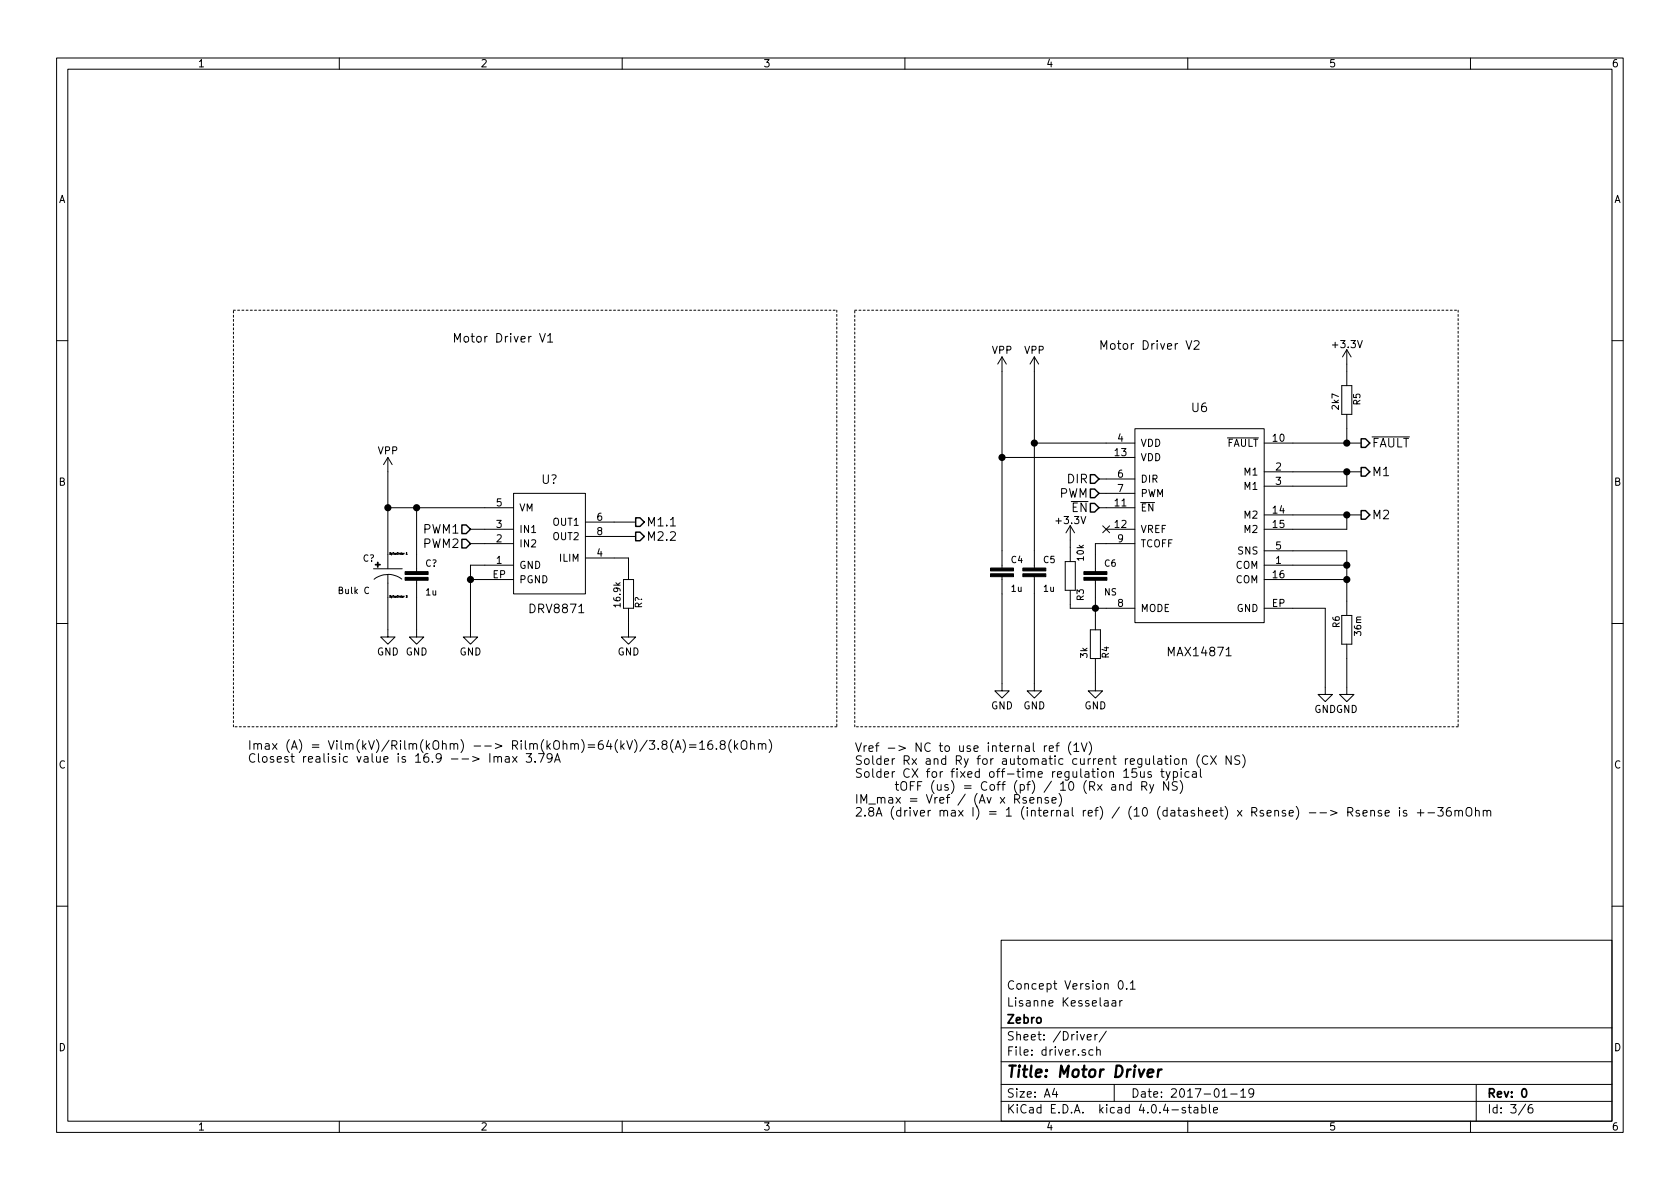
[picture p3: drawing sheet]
<svg xmlns="http://www.w3.org/2000/svg" width="297mm" height="210mm" viewBox="0 0 297 210" stroke-linecap="round" stroke-linejoin="round" font-family="sans-serif">
<g fill="none" stroke="#000" stroke-width=".18">
<path d="M10 10.3h277v189.9h-277zM12 12.2h273v186.1h-273zM60 10.3v1.9M110 10.3v1.9M160 10.3v1.9M210 10.3v1.9M260 10.3v1.9M95.4 59l.5 1.5 .5-1.5M96.8 59.4l.5-.4v1.5M10 60.2h2M96.8 60.5h.9M177.2 63.1v37.4"/>
<path d="M177.2 63.1l-.8 1.3M177.2 63.1l.7 1.3M182.9 63.1v37.4M182.9 63.1l-.8 1.3M182.9 63.1l.7 1.3M182.9 78.4h17.8M200.7 75.8h22.8v34.3h-22.8zM209.7 60.2l.5 1.6 .5-1.6M211.1 60.4l.3-.2h.3l.2 .2 .1 .3-.1 .2-.8 .9h.9M217 77.4h5.5M223.5 78.4h17.2M237.2 68.2h1.8v5.1h-1.8z"/>
<path d="M238.1 61.8v6.4M238.1 73.3v5.1M238.1 61.8l-.7 1.3M238.1 61.8l.8 1.3M242.6 77.3h6.6M285 60.2h2M68.6 89.8h22.2M68.6 80.9l-.8 1.3M68.6 80.9v19.7M68.6 80.9l.7 1.3M71.8 97.8l.1-.1v.3M71.8 98h.2"/>
<path d="M73.7 89.8v11.3M83.2 96.1h7.6M83.2 93.6h7.6M90.8 87.2h12.7v17.8h-12.7zM90.8 99.9h-7.6v12.7h1.3l-1.3 1.3-1.3-1.3h1.3M103.5 98.7h7.6v3.8M103.5 92.3h8.9M103.5 94.9h8.9M118.5 93h.9M177.2 80.9h23.5M188.3 99.3h1.8v5.1h-1.8zM189.2 93v6.3"/>
<path d="M189.2 93l-.7 1.2M189.2 93l.8 1.2M194.3 84.7h6.4M194.3 87.2h6.4M194.3 89.8h6.4M195 93l1.2 1.2M195.6 93.6h5.1M196.2 93l-1.2 1.2M200.7 96.1h-7v5M223.5 97.4h14.6v11.4M223.5 99.9h14.6M223.5 83.4h17.2"/>
<path d="M223.5 91.1h17.2M238.1 83.4v2.6h-14.6M238.1 91.1v2.5h-14.6M10 110.3h2M66 100.6h5.1M68.6 101.6v11h1.2l-1.2 1.3-1.3-1.3h1.3M68.6 101.6a4 4 0 0 0-2.5 .8M68.6 101.6a4.3 4.3 0 0 1 2.4 .8M71.8 105.4h.2l-.2 .2h.2M73.7 102.6v10h1.2l-1.2 1.3-1.3-1.3h1.3M83.2 102.5h7.6M110.2 102.5h1.8v5.1h-1.8z"/>
<path d="M111.1 107.6v5h1.3l-1.3 1.3-1.2-1.3h1.2M177.2 102v20.2h1.2l-1.2 1.2-1.3-1.2h1.3M182.9 102v20.2h1.2l-1.2 1.2-1.3-1.2h1.3M189.2 104.4v3.2h11.5M192.8 111.4h1.8v5.1h-1.8zM193.7 116.5v5.7h1.2l-1.2 1.2-1.3-1.2h1.3M193.7 102.6v8.8M216.8 116h.9M223.5 107.6h10.8v15.2h-1.3l1.3 1.3 1.3-1.3h-1.3M223.5 102.5h14.6M237.2 108.8h1.8v5.1h-1.8zM238.1 113.9v8.9h-1.2l1.2 1.3 1.3-1.3h-1.3"/>
<path d="M285 110.3h2M86.6 133.3v1.5M87.4 133.9a.36 .36 0 0 1 .6 .1v.8M87.4 133.8v1M88 134a.35 .35 0 0 1 .3-.2 .35 .35 0 0 1 .4 .2v.8M89.4 133.9h.6v.9M90 134.1l-.5 .1a.3 .3 0 0 0-.2 .3 .3 .3 0 0 0 .2 .3l.5-.1M90.6 133.8l.8 1M91.4 133.8l-.8 1M93 133.3h1l-.5 .6h.3l.2 .2-.1 .5-.2 .2h-.5l-.2-.2M94.6 134.6v.2M95.2 133.3h1l-.6 1.5"/>
<path d="M97.6 133.9l-.3 .3-.4-.1-.2-.2 .1-.5a.48 .48 0 0 1 .7 0 1 1 0 0 1-.3 1.4h-.3M98 134.8l.6-1.5 .5 1.5M98.2 134.4h.7M116.4 132.4v.1M117.3 131.6l-.3-.3 .1-.2a.48 .48 0 0 1 .8 0v.2l-.1 .3-.7 .2v.6a.48 .48 0 0 0 .8-.2v-.3l-.3-.3M119 130.8a1.75 1.75 0 0 0 0 2.3M119.4 132.5l.5-1.5 .5 1.5M119.5 132.1h.7M120.8 130.8a1.75 1.75 0 0 1 0 2.3M121.9 131.7h1.2M121.9 132.2h1.2M123.7 131.4l.5-.4v1.5"/>
<path d="M123.7 132.5h.9M125.9 131a.62 .62 0 0 0-.8 .6l.1 .8a.48 .48 0 0 0 .8-.2v-.5a.48 .48 0 0 0-.9 .1M126.7 132.4v.1M127.6 131.6l-.3-.3 .1-.2a.48 .48 0 0 1 .7 0l.1 .2-.1 .3-.7 .2v.6a.48 .48 0 0 0 .8-.2v-.3l-.3-.3M129.3 130.8a1.75 1.75 0 0 0 0 2.3M129.9 131v1.5M130 131.9l.5 .6M130.5 131.5l-.6 .6M131.1 131.2a.5 .5 0 0 1 .6-.2 .5 .5 0 0 1 .4 .5l-.1 .8a.53 .53 0 0 1-.6 .2 .53 .53 0 0 1-.4-.5zM132.7 131.6h.1a.36 .36 0 0 1 .6 .1v.8M132.7 131v1.5M134.1 131.6h.1a.36 .36 0 0 1 .5 .1v.8"/>
<path d="M134.1 131.5v1M134.7 131.7a.35 .35 0 0 1 .4-.2 .35 .35 0 0 1 .3 .2v.8M136 130.8a1.75 1.75 0 0 1 0 2.3M184.7 131.9v1M185.1 131.9h-.3l-.1 .3M185.5 132.4l.8-.2-.1-.3h-.4l-.3 .2 .1 .7h.6M186.7 131.9h.6M187.3 131.4h-.3l-.1 .2v1.3M189.4 131.2a1.75 1.75 0 0 0 0 2.3M189.9 131.8l.4-.4v1.5M189.9 132.9h.9M191.2 131.4l.5 1.5 .5-1.5"/>
<path d="M192.6 131.2a1.75 1.75 0 0 1 0 2.3M194.1 138.7l.7 1M194.8 138.7l-.7 1M196.6 138.8h.6l.1 .9M197.3 139.1l-.6 .1a.3 .3 0 0 0-.2 .3 .3 .3 0 0 0 .2 .2h.6M198 138.9v-.1a.36 .36 0 0 1 .6 .2v.7M198 138.7v1M198.7 136.4l.4-.5v1.6M198.7 137.5h.9M200 138.8a.48 .48 0 0 0-.7 .1v.7a.48 .48 0 0 0 .7 .1M200 138.2v1.5M200.9 135.9h-.7l-.1 .8 .3-.2 .5 .1 .1 .2v.4l-.3 .3h-.3l-.3-.2"/>
<path d="M201.7 136.4v.9a.38 .38 0 0 0 .6 0M201.9 139h.7l.2-.3-.1-.3-.2-.2h-.6v1.5M202.3 139l.5 .7M202.3 136.4v1.1M203.3 138.7l.3 1M203.5 136.5l-.3-.1-.3 .3 .1 .2 .5 .1v.4h-.6M204 138.7l-.5 1.4-.2 .2M205.4 135.9v1.4l.4 .2M206.2 136.4l.3 1.1M206.6 138.2v1.5l-.9-1.5v1.5M206.9 136.4l-.5 1.4-.2 .2M207 133.6v.2"/>
<path d="M207 134.2v1M207.5 136.5a.48 .48 0 0 1 .6 .1v.7a.48 .48 0 0 1-.6 .1M207.5 136.4v1.6M207.7 134.3l.2-.1 .5 .1 .1 .6-.2 .2-.4 .1-.2-.2zM208.2 138.3a.62 .62 0 0 0-.9 .1v.4l.8 .4v.4a.62 .62 0 0 1-.8 .1M208.7 138a1.75 1.75 0 0 1 0 2.3M208.8 135.9v.2M208.8 136.4v1.1M209.1 134.3l.1-.1a.36 .36 0 0 1 .6 .2v.8M209.1 134.2v1M210.2 136.5a.48 .48 0 0 0-.6 .1v.7a.48 .48 0 0 0 .6 .1M210.9 136.5h.6v1"/>
<path d="M211.5 136.8l-.5 .1a.3 .3 0 0 0-.2 .3 .3 .3 0 0 0 .2 .3l.5-.1M212.1 133.4a1.75 1.75 0 0 0 0 2.4M212.2 135.9v1.4l.3 .2M213.5 133.8a.62 .62 0 0 0-.7 0 .62 .62 0 0 0-.2 .7 .58 .58 0 0 0 .3 .6 .58 .58 0 0 0 .6-.1M214 133.6l1.1 1.6M215.1 133.6l-1.1 1.6M217.7 133.6v1.6l-.9-1.6v1.6M219.2 133.7a.62 .62 0 0 0-.8 .1v.4l.7 .4v.4a.62 .62 0 0 1-.8 .1M219.7 133.4a1.75 1.75 0 0 1 0 2.4M181.4 141.1l-.3-.1-.3 .2 .1 .2 .5 .2v.4h-.6M182.1 141.5l.7-.1v-.3l-.5-.1-.2 .2 .1 .8h.6M183.5 141.2v-.1a.36 .36 0 0 1 .6 .1v.8"/>
<path d="M183.5 141v1M185.3 141.1l-.3-.1-.2 .2v.2l.5 .2v.4h-.5M186 141.5l.7-.1v-.3l-.5-.1-.2 .2 .1 .8h.6M187.2 140.3a1.75 1.75 0 0 1 0 2.3M235.3 143.3l1.1 .4-1.1 .5M238.3 143.6l.7-.1 .2-.2-.1-.4-.2-.1h-.6v1.5M238.7 143.6l.5 .7M240.3 143.4l-.3-.1-.2 .2v.2l.5 .2v.3h-.5M241 143.8l.7-.1v-.3l-.5-.1-.2 .2 .1 .7h.6M242.4 143.5v-.1a.36 .36 0 0 1 .6 .1v.8M242.4 143.3v1M244.2 143.4l-.3-.1-.2 .2v.2l.5 .2v.3h-.5"/>
<path d="M244.9 143.8l.7-.1v-.3l-.5-.1-.2 .2 .1 .7h.6M247.4 142.8v.1M247.4 143.3v1M248.7 143.4l-.4-.1-.2 .2 .1 .2 .5 .2v.3h-.6M250.6 143.7h1.2M251.2 143.1v1.2M252.5 143.7h1.1M254.2 142.8h1l-.5 .6 .3 .1 .2 .2-.1 .5-.2 .1h-.5l-.2-.1M256.5 142.8a.62 .62 0 0 0-.8 .7l.1 .7a.48 .48 0 0 0 .8-.2l-.1-.5a.48 .48 0 0 0-.8 .2M257.3 143.5v-.1a.36 .36 0 0 1 .6 .1v.8M257.3 143.3v1M257.9 143.5a.35 .35 0 0 1 .3-.2 .35 .35 0 0 1 .4 .2v.8"/>
<path d="M259.3 143a.5 .5 0 0 1 .6-.2 .5 .5 0 0 1 .3 .5v.8a.53 .53 0 0 1-.6 .2 .53 .53 0 0 1-.4-.5zM260.9 143.5l.1-.1a.36 .36 0 0 1 .5 .1v.8M260.9 142.8v1.5M262.3 143.5v-.1a.36 .36 0 0 1 .6 .1v.8M262.3 143.3v1M262.9 143.5a.35 .35 0 0 1 .3-.2 .35 .35 0 0 1 .4 .2v.8M10 160.2h2M177 166.3h108v32h-108zM195.3 177h.6v.9M195.9 177.3l-.4 .1-.3 .2 .3 .3 .4-.1M196.6 177h.6l.1 .9M197.3 177.3l-.5 .1-.2 .2 .2 .3 .5-.1"/>
<path d="M197.9 173.6l.2-.2a.81 .81 0 0 1 .6 .6 .81 .81 0 0 1-.3 .8l-.2 .1a.79 .79 0 0 1-.3-1.3zM198 176.9v1M198.4 176.9l-.4 .3M199.2 174.8v.1M199.8 173.9l.5-.5v1.5M199.8 174.9h.9M285 160.2h2M60 198.3v1.9M110 198.3v1.9M160 198.3v1.9M177 194.8h108M177 191.8h108"/>
<path d="M177 187.8h108M177 181.8h108M186.4 192.5l-.3 1h.9M186.8 193v1M192.2 183.4l.7-.1v-.3l-.4-.1-.3 .2 .1 .7h.6M193.2 185.7l-.4-.1-.3 .3 .1 .6 .2 .1 .4-.1M193.6 182.9v1M193.9 185.7l.2-.1 .4 .1v.9M193.9 185.1v1.5M194 182.9l-.4 .3M195.6 182.3l-1.3 2M197 191.8v3"/>
<path d="M209.6 195.9a.37 .37 0 0 0-.6 .1l.1 .3 .5 .1 .1 .1-.3 .3-.4-.1M210 198.3v1.9M210.1 195.8h.5M210.3 195.3v1.3l.3 .2M211.2 195.9h.5l.1 .9M211.8 196.2l-.5 .1-.2 .2 .2 .3 .5-.1M212.5 195.9l.4-.1 .3 .3-.1 .6h-.6M212.5 195.3v1.5M213.8 195.3v1.3l.2 .2M214.6 196.3l.7-.1-.1-.3-.4-.1-.2 .2v.7h.6M216.1 194h.9M217.6 193.5h1.1"/>
<path d="M219.4 193l.4-.5v1.5M219.4 194h.8M221.7 193.2l-.3 .3h-.3l-.3-.3v-.4l.2-.2 .4-.1 .2 .2a1.19 1.19 0 0 1-.2 1.2l-.4 .1M260 198.3v1.9M261 191.8v6.5M269.7 195.2l-1.2 2M270.9 195.3a.59 .59 0 0 0-.7 .7l.1 .7 .2 .1 .5-.1v-.5l-.1-.2-.4-.1-.3 .3"/>
</g>
<path d="M269.3 192.6l.1-.1a.81 .81 0 0 1 .6 .6 .81 .81 0 0 1-.3 .8l-.1 .1a.8 .8 0 0 1-.6-.6 .8 .8 0 0 1 .3-.8z" fill="none" stroke="#000" stroke-width=".3"/>
<path d="M202.9 189.8l1-.2v-.4l-.6-.1-.3 .3-.1 .9 .2 .1 .6-.1M204.8 189.1l-.1 1.3M205.4 189.1a.54 .54 0 0 0-.6 .4" fill="none" stroke="#000" stroke-width=".41"/>
<path d="M240.7 77.6h.7l.8 .8-.8 .7h-.7zM81.7 92.8h.7l.8 .8-.8 .8h-.7zM81.7 95.4h.7l.8 .7-.8 .8h-.7zM112.4 91.6h.8l.7 .7-.7 .8h-.8zM112.4 94.1h.8l.7 .8-.7 .7h-.8zM192.8 89h.7l.8 .8-.8 .7h-.7zM192.8 86.5h.7l.8 .7-.8 .8h-.7zM192.8 83.9h.7l.8 .8-.8 .8h-.7zM240.7 82.7h.7l.8 .7-.8 .8h-.7zM240.7 90.3h.7l.8 .8-.8 .7h-.7z" fill="none" stroke="#000" stroke-width=".25"/>
<path d="M66.3 99.8h.9v.1h-.9zM66.7 99.4h.2v.9h-.2zM71.6 102.1h4.1v.5h-4.1zM71.6 101.1h4.1v.5h-4.1zM175.1 101.5h4.1v.5h-4.1zM175.1 100.5h4.1v.5h-4.1zM180.8 101.5h4.1v.5h-4.1zM180.8 100.5h4.1v.5h-4.1zM191.6 102.1h4.1v.5h-4.1zM191.6 101.1h4.1v.5h-4.1z" fill="#000" stroke="#000" stroke-width=".18"/>
<g fill="#000" stroke="#000" stroke-width=".25">
<circle cx="182.9" cy="78.4" r=".51"/>
<circle cx="238.1" cy="78.4" r=".51"/>
<circle cx="68.6" cy="89.8" r=".51"/>
<circle cx="73.7" cy="89.8" r=".51"/>
<circle cx="177.2" cy="80.9" r=".51"/>
<circle cx="238.1" cy="83.4" r=".51"/>
<circle cx="238.1" cy="91.1" r=".51"/>
<circle cx="238.1" cy="99.9" r=".51"/>
<circle cx="83.2" cy="102.5" r=".51"/>
<circle cx="193.7" cy="107.6" r=".51"/>
<circle cx="238.1" cy="102.5" r=".51"/>
</g>
<path d="M41.3 54.9h106.7M148 54.9v73.6M151.1 54.9h106.7M257.8 54.9v73.6M41.3 128.5v-73.6M148 128.5h-106.7M151.1 128.5v-73.6M257.8 128.5h-106.7" fill="none" stroke="#000" stroke-width=".18" stroke-dasharray=".3 .4"/>
<text font-size="2.8" x="178" y="190.5">Title: Motor Driver</text>
<g font-size="2.1">
<text x="80" y="60.6">Motor Driver V1</text>
<text x="194.3" y="61.8">Motor Driver V2</text>
<text x="210.7" y="72.9">U6</text>
<text x="242.6" y="79.1">FAULT</text>
<text x="95.8" y="85.6">U?</text>
<text x="187.2" y="88">PWM</text>
<text x="188.7" y="85.5">DIR</text>
<text x="242.6" y="84.2">M1</text>
<text x="74.9" y="94.4">PWM1</text>
<text x="114.3" y="93.1">M1.1</text>
<text x="114.3" y="95.6">M2.2</text>
<text x="189.4" y="90.5">EN</text>
<text x="242.6" y="91.8">M2</text>
<text x="74.9" y="96.9">PWM2</text>
<text x="93.8" y="108.4">DRV8871</text>
<text x="206.8" y="116">MAX14871</text>
<text x="43.8" y="132.6">Imax (A) = Vilm(kV)/Rilm(kOhm) --&gt; Rilm(kOhm)=64(kV)/3.8(A)=16.8(kOhm)</text>
<text x="43.8" y="134.9">Closest realisic value is 16.9 --&gt; Imax 3.79A</text>
<text x="151.1" y="133">Vref -&gt; NC to use internal ref (1V)</text>
<text x="151.1" y="135.2">Solder Rx and Ry for automatic current regulation (CX NS)</text>
<text x="151.1" y="137.5">Solder CX for fixed off-time regulation 15us typical</text>
<text x="151.1" y="142.1">IM_max = Vref / (Av x Rsense)</text>
<text x="154.7" y="139.8">tOFF (us) = Coff (pf) / 10 (Rx and Ry NS)</text>
<text x="151.1" y="144.4">2.8A (driver max I) = 1 (internal ref) / (10 (datasheet) x Rsense) --&gt; Rsense is +-36mOhm</text>
<text x="178" y="178">Lisanne Kesselaar</text>
<text x="178" y="175">Concept Version 0.1</text>
<text x="178" y="184">Sheet: /Driver/</text>
<text x="178" y="181">Zebro</text>
<text x="178" y="186.7">File: driver.sch</text>
<text x="178" y="196.9">KiCad E.D.A. kicad 4.0.4-stable</text>
<text x="178" y="194.1">Size: A4</text>
<text x="200" y="194.1">Date: 2017-01-19</text>
<text x="263" y="194.1">Rev: 0</text>
<text x="263" y="196.9">Id: 3/6</text>
</g>
<g font-size="1.8">
<text x="35" y="11.9">1</text>
<text x="85" y="11.9">2</text>
<text x="135" y="11.9">3</text>
<text x="185" y="11.9">4</text>
<text x="235" y="11.9">5</text>
<text x="285" y="11.9">6</text>
<text x="10.4" y="35.9">A</text>
<text x="285.4" y="35.9">A</text>
<text x="175.4" y="62.6">VPP</text>
<text x="181.1" y="62.6">VPP</text>
<text x="235.8" y="61.5">+3.3V</text>
<text x="66.8" y="80.3">VPP</text>
<text x="197.2" y="80.6">13</text>
<text x="197.6" y="78.1">4</text>
<text x="201.7" y="79">VDD</text>
<text x="201.7" y="81.5">VDD</text>
<text x="216.7" y="79">FAULT</text>
<text x="225.1" y="78.1">10</text>
<text x="225.6" y="83.2">2</text>
<text x="10.4" y="85.9">B</text>
<text x="87.8" y="89.5">5</text>
<text x="197.2" y="89.5">11</text>
<text x="197.6" y="84.4">6</text>
<text x="197.6" y="87">7</text>
<text x="201.7" y="85.3">DIR</text>
<text x="201.7" y="87.9">PWM</text>
<text x="220" y="84.1">M1</text>
<text x="220" y="86.6">M1</text>
<text x="225.6" y="85.7">3</text>
<text x="285.4" y="85.9">B</text>
<text x="87.8" y="95.9">2</text>
<text x="87.8" y="93.3">3</text>
<text x="91.8" y="94.2">IN1</text>
<text x="91.8" y="90.4">VM</text>
<text x="97.8" y="93">OUT1</text>
<text x="97.8" y="95.5">OUT2</text>
<text x="105.6" y="92.1">6</text>
<text x="105.6" y="94.6">8</text>
<text x="186.9" y="92.7">+3.3V</text>
<text x="197.2" y="93.3">12</text>
<text x="197.6" y="95.9">9</text>
<text x="201.7" y="90.4">EN</text>
<text x="201.7" y="94.2">VREF</text>
<text x="220" y="91.7">M2</text>
<text x="220" y="94.2">M2</text>
<text x="225.1" y="90.8">14</text>
<text x="225.1" y="93.3">15</text>
<text x="87.8" y="99.7">1</text>
<text x="91.8" y="100.6">GND</text>
<text x="91.8" y="96.8">IN2</text>
<text x="99" y="99.3">ILIM</text>
<text x="105.6" y="98.4">4</text>
<text x="201.7" y="96.8">TCOFF</text>
<text x="218.4" y="100.6">COM</text>
<text x="218.9" y="98">SNS</text>
<text x="225.6" y="99.7">1</text>
<text x="225.6" y="97.1">5</text>
<text x="87.1" y="102.2">EP</text>
<text x="91.8" y="103.1">PGND</text>
<text x="197.6" y="107.3">8</text>
<text x="218.4" y="103.1">COM</text>
<text x="224.9" y="107.3">EP</text>
<text x="225.1" y="102.2">16</text>
<text x="201.7" y="108.2">MODE</text>
<text x="218.6" y="108.2">GND</text>
<text x="66.6" y="115.9">GND GND</text>
<text x="81.2" y="115.9">GND</text>
<text x="109.2" y="115.9">GND</text>
<text x="175.2" y="125.4">GND</text>
<text x="180.9" y="125.4">GND</text>
<text x="191.7" y="125.4">GND</text>
<text x="232.4" y="126.1">GNDGND</text>
<text x="10.4" y="135.9">C</text>
<text x="285.4" y="135.9">C</text>
<text x="10.4" y="185.9">D</text>
<text x="285.4" y="185.9">D</text>
<text x="35" y="199.9">1</text>
<text x="85" y="199.9">2</text>
<text x="135" y="199.9">3</text>
<text x="185" y="199.9">4</text>
<text x="235" y="199.9">5</text>
<text x="285" y="199.9">6</text>
</g>
<g font-size="1.6">
<text x="240.5" y="71.6" transform="rotate(-90 240.5 71.6)">R5</text>
<text x="236.7" y="72.3" transform="rotate(-90 236.7 72.3)">2k7</text>
<text x="64.1" y="99.3">C?</text>
<text x="75.2" y="100.2">C?</text>
<text x="178.8" y="99.6">C4</text>
<text x="184.5" y="99.6">C5</text>
<text x="191.6" y="99.1" transform="rotate(-90 191.6 99.1)">10k</text>
<text x="195.3" y="100.2">C6</text>
<text x="60" y="105">Bulk C</text>
<text x="75.3" y="105.3">1u</text>
<text x="109.7" y="107.2" transform="rotate(-90 109.7 107.2)">16.9k</text>
<text x="113.5" y="107.6" transform="rotate(-90 113.5 107.6)">R?</text>
<text x="178.8" y="104.6">1u</text>
<text x="184.6" y="104.6">1u</text>
<text x="191.6" y="106.2" transform="rotate(-90 191.6 106.2)">R3</text>
<text x="195.2" y="105.3">NS</text>
<text x="236.9" y="111" transform="rotate(-90 236.9 111)">R6</text>
<text x="240.7" y="112.3" transform="rotate(-90 240.7 112.3)">36m</text>
<text x="192.3" y="116.3" transform="rotate(-90 192.3 116.3)">3k</text>
<text x="196.1" y="116.4" transform="rotate(-90 196.1 116.4)">R4</text>
</g>
<g font-size=".5">
<text x="69" y="98.1">SpiceOrder 1</text>
<text x="69" y="105.7">SpiceOrder 2</text>
</g>
</svg>
